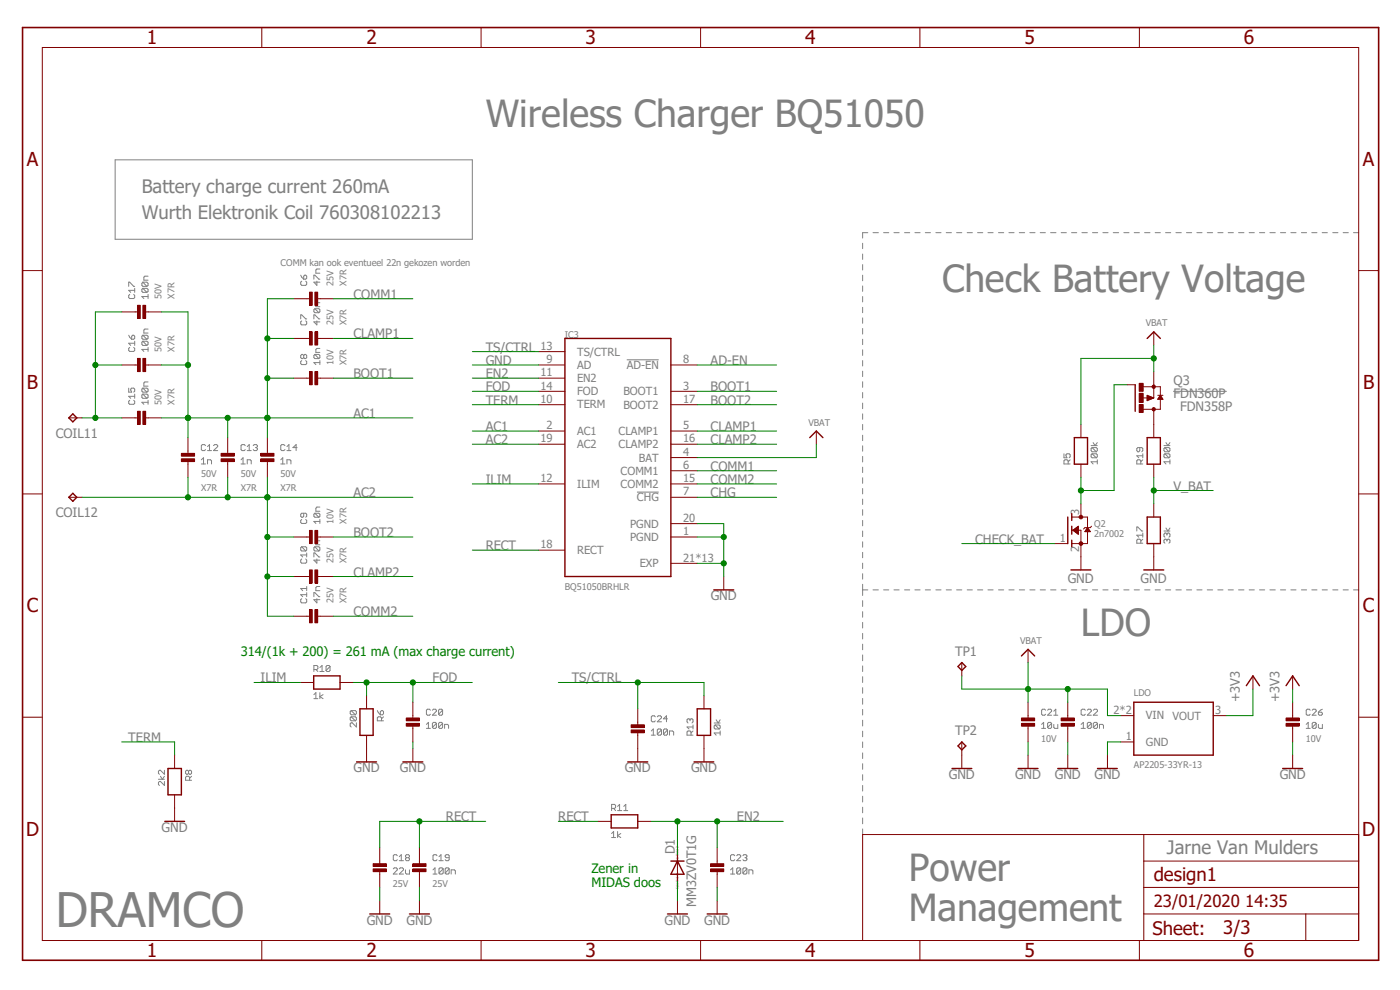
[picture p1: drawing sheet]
<svg xmlns="http://www.w3.org/2000/svg" width="297mm" height="210mm" viewBox="0 0 297 210" stroke-linecap="round" stroke-linejoin="round" font-family="sans-serif">
<g fill="none" stroke="#808080" stroke-width=".21">
<path d="M24.4 33.9h75.8v16.9h-75.8zM30.3 59.9h.9l.2 .2v.4l-.2 .2M30.3 59.9l-.2 .2v.4l.2 .2h.9M30.3 59.9l.9 .8M31.4 58.6h-.7l-.2 .2v.6h.9M63.8 58.4l.6 .8M64 59.6l-.2 .3v.4l.2 .2h.9l.2-.2v-.4l-.2-.3M64.4 58.6l.2-.2 .5 .2v.4l-.2 .2h-.5zM66.6 59.2v-.8h.2l.8 .8h.3M67.2 59.6v.9l-.6-.6h1.3M67.9 57.1h-.7l-.2 .2v.7h.9M183 51.6v1.1"/>
<path d="M183 53.9v1.1M183 56.1v1.2M183 58.4v1.2M184.1 49.4h-1.1v1.1M185.2 49.4h1.2M187.5 49.4h1.1M189.7 49.4h1.1M191.9 49.4h1.1M194.1 49.4h1.1M196.3 49.4h1.1M198.5 49.4h1.1M200.7 49.4h1.1"/>
<path d="M202.9 49.4h1.1M205.2 49.4h1.1M207.4 49.4h1.1M209.6 49.4h1.1M211.8 49.4h1.1M214 49.4h1.1M216.2 49.4h1.2M218.5 49.4h1.1M220.7 49.4h1.1M222.9 49.4h1.1M225.1 49.4h1.1M227.3 49.4h1.1"/>
<path d="M229.5 49.4h1.2M231.8 49.4h1.1M234 49.4h1.1M236.2 49.4h1.1M238.4 49.4h1.1M240.6 49.4h1.1M242.8 49.4h1.2M245.1 49.4h1.1M247.3 49.4h1.1M249.5 49.4h1.1M251.7 49.4h1.1M253.9 49.4h1.1"/>
<path d="M256.1 49.4h1.2M258.4 49.4h1.1M260.6 49.4h1.1M262.8 49.4h1.1M265 49.4h1.1M267.2 49.4h1.1M269.4 49.4h1.2M271.7 49.4h1.1M273.9 49.4h1.1M276.1 49.4h1.1M278.3 49.4h1.1M280.5 49.4h1.1"/>
<path d="M282.7 49.4h1.1M284.9 49.4h1.1M287.1 49.4h1.1M27.3 60.7v-.8h.2l.9 .8h.2M27.3 71.1l.6 .9M27.5 62.4l-.2 .3v.4l.2 .2h.9l.2-.2v-.4l-.2-.3M27.5 73.7l-.2 .2v.4l.2 .2h.9l.2-.2v-.4l-.2-.2M28.2 71.1l.4 .2v.5l-.2 .2h-.5v-.7zM28.6 61.2v.8M28.6 72.4v.9M28.6 72.8h-1.3l.4 .5M28.6 61.6h-1.3l.4 .4"/>
<path d="M30.3 61.2h.9l.2 .2v.4l-.2 .2M30.3 71.1h.9l.2 .2v.5l-.2 .2M30.3 72.4h.9l.2 .2v.4l-.2 .3M30.3 61.2l-.2 .2v.4l.2 .2h.9M30.3 71.1l-.2 .2v.5l.2 .2h.9M30.3 72.4l-.2 .2v.4l.2 .3h.9M30.3 72.4l.9 .9M30.3 71.1l.9 .9M30.3 61.2l.9 .8M31.4 62.4v.9M31.4 73.7v.8M31.4 69.8h-.7l-.2 .2v.7h.9"/>
<path d="M31.4 74.1h-1.3l.4 .4M31.4 62.9h-1.3l.4 .4M63.8 67.6v-.8h.2l.9 .8h.2M64 68.1l-.2 .2v.4l.2 .2h.9l.2-.2v-.4l-.2-.2M64 76.5l-.2 .2v.4l.2 .2h.9l.2-.2v-.4l-.2-.2M64.4 75.4l-.2-.2h-.2l-.2 .2v.5l.2 .2 .4-.2M64.4 75.4l.2-.2h.3l.2 .2v.5l-.2 .2-.5-.2M64.4 75.4v.5M66.6 67.6v-.8h.2l.8 .8h.3M66.8 65.5l-.2 .2v.4l.2 .2h.8M66.8 75.2l-.2 .2v.5l.2 .2h.8M66.8 65.5h.8l.3 .2v.4l-.3 .2"/>
<path d="M66.8 75.2h.8l.3 .2v.5l-.3 .2M66.8 65.5l.8 .8M66.8 75.2l.8 .9M67.2 68.1v.8l-.6-.6h1.3M67.9 64.2h-.7l-.2 .2v.7h.9M67.9 73.9h-.7l-.2 .2v.7h.9M67.9 76.5v.8M67.9 76.9h-1.3l.4 .4M133 76.3h6.7M183 60.7v1.1M183 62.9v1.2M183 65.2v1.1"/>
<path d="M183 67.4v1.2M183 69.7v1.2M183 72v1.1M183 74.2v1.2M183 76.5v1.1M183 78.7v1.2M27.3 82.3v.9h.6l-.2-.4 .2-.5h.5l.2 .2v.5l-.2 .2M27.5 84.9l-.2 .2v.5l.2 .2h.9l.2-.2v-.5l-.2-.2M28.6 83.6v.9M28.6 84.1h-1.3l.4 .4M30.3 82.3h.9l.2 .2v.5l-.2 .2M30.3 83.6h.9l.2 .2v.5l-.2 .2"/>
<path d="M30.3 83.6l-.2 .2v.5l.2 .2h.9M30.3 82.3l-.2 .2v.5l.2 .2h.9M30.3 83.6l.9 .9M30.3 82.3l.9 .9M31.4 85.3h-1.3l.4 .5M31.4 84.9v.9M31.4 81h-.7l-.2 .2v.7h.9M42.7 98.4h.9M42.7 97.5l.5-.4v1.3M43.6 94.5l-.2-.2h-.5l-.2 .2v.9l.2 .2h.5l.2-.2M44 98.4v-.9h.7l.2 .2v.7M44 95.6h.9"/>
<path d="M44 94.7l.4-.4v1.3M45.3 94.5l.3-.2h.4l.2 .2v.2l-.9 .9h.9M51.1 97.5l.5-.4v1.3M51.1 98.4h.9M52 94.5l-.2-.2h-.4l-.3 .2v.9l.3 .2h.4l.2-.2M52.5 98.4v-.9h.6l.2 .2v.7M52.5 95.6h.8M52.5 94.7l.4-.4v1.3M53.7 94.5l.2-.2h.5l.2 .2-.2 .5M54.2 95h.2M54.4 95l.2 .2-.2 .4h-.5l-.2-.2M59.6 98.4h.9"/>
<path d="M59.6 97.5l.4-.4v1.3M60.5 94.5l-.3-.2h-.4l-.2 .2v.9l.2 .2h.4l.3-.2M60.9 98.4v-.9h.6l.2 .2v.7M60.9 95.6h.8M60.9 94.7l.4-.4v1.3M63 95h-.9l.7-.7v1.3M183 81v1.2M183 83.3v1.1M183 85.5v1.2M183 87.8v1.1M183 90v1.2M183 92.3v1.2"/>
<path d="M183 94.6v1.1M183 96.8v1.2M183 99.1v1.1M225.7 96.3v.8h.7l-.3-.4 .3-.4h.4l.2 .2v.4l-.2 .2M226.6 98.4v-.7l-.2-.2h-.5l-.2 .2v.7h1.3M227 97.5l-.4 .5M231.5 94.5h1.3M231.7 96.3l-.2 .2v.4l.2 .2h.9M231.7 96.3h.9l.2 .2v.4l-.2 .2M231.7 95l-.2 .2v.4l.2 .2h.9M231.7 95h.9l.2 .2v.4l-.2 .2M231.7 96.3l.9 .8"/>
<path d="M231.7 95l.9 .8M231.9 93.9l.4 .6 .5-.6M232.8 98h-1.3l.4 .4M232.8 97.5v.9M241.8 95v.6l-.2 .2h-.2l-.2-.2v-.4l.2-.2h.8l.2 .2v.4l-.2 .2M242 98.4v-.7l-.2-.2h-.4l-.2 .2v.7h1.2M242.4 96.3v.8M242.4 97.5l-.4 .5M242.4 96.7h-1.2l.4 .4M246.9 94.5h1.3M247.1 95l-.2 .2v.4l.2 .2h.9M247.1 96.3l-.2 .2v.4l.2 .2h.9"/>
<path d="M247.1 95h.9l.2 .2v.4l-.2 .2M247.1 96.3h.9l.2 .2v.4l-.2 .2M247.1 96.3l.9 .8M247.1 95l.9 .8M247.4 93.9l.4 .6 .4-.6M248.2 97.5v.9M248.2 98h-1.3l.5 .4M249 83h11.2M64 116l-.2 .2v.5l.2 .2h.9M64 116h.9l.2 .2v.5l-.2 .2M64 110.2l-.2 .2v.4l.2 .2h.9l.2-.2v-.4l-.2-.2M64 118.6l-.2 .2v.5l.2 .2h.9l.2-.2v-.5l-.2-.2"/>
<path d="M64 116l.9 .9M64.4 108.9v.6l-.2 .2-.4-.2v-.4l.2-.2h.9l.2 .2v.4l-.2 .2M65.1 117.3v.9M65.1 117.7h-1.3l.4 .5M66.6 118.2v-.9h.2l.8 .9h.3M66.8 108.9l-.2 .2v.4l.2 .2h.8M66.8 116l-.2 .2v.5l.2 .2h.8M66.8 108.9h.8l.3 .2v.4l-.3 .2M66.8 116h.8l.3 .2v.5l-.3 .2M66.8 108.9l.8 .8M66.8 116l.8 .9M67.2 118.6v.9l-.6-.7h1.3"/>
<path d="M67.9 107.6h-.7l-.2 .2v.7h.9M67.9 114.7h-.7l-.2 .2v.7h.9M67.9 110.2v.8M67.9 110.6h-1.3l.4 .4M135.1 104.4h4.6M183 101.3v1.2M183 103.6v1.2M183 105.9v1.1M183 108.1v1.2M183 110.4v1.1M183 112.6v1.2M183 114.9v1.2"/>
<path d="M183 117.2v1.1M183 119.5v1.1M241.2 112.6v-.8h.2l.8 .8h.2M242 115.2v-.6l-.2-.2h-.4l-.2 .2v.6h1.2M242.4 114.4l-.4 .4M242.4 113.5h-1.2l.4 .5M242.4 113.1v.9M246.9 112.6h1.3M247.4 112l.4 .6 .4-.6M247.6 114.6l-.2-.2-.5 .2v.4l.2 .2M247.6 113.3l-.2-.2h-.3l-.2 .2v.4l.2 .3M247.6 114.6l.2-.2 .4 .2v.4l-.2 .2"/>
<path d="M247.6 113.3v.2M247.6 114.6v.2M247.6 113.3l.2-.2h.2l.2 .2v.4l-.2 .3M64 127l-.2 .2v.5l.2 .2h.9l.2-.2v-.5l-.2-.2M65.1 124.4v.9M65.1 125.7v.9M65.1 126.2h-1.3l.4 .4M65.1 124.8h-1.3l.4 .5M66.6 126.6v-.9h.2l.8 .9h.3M67.2 127v.9l-.6-.7h1.3M67.9 124.4h-.7l-.2 .2v.7h.9M183 121.7v1.2"/>
<path d="M183 124v2.3M183 127.4v1.3M183 129.8v1.1M183 132v1.2M183 134.4v1.2M183 136.7v1.1M183 138.9v1.3M183 125.1h1.1M185.2 125.1h1.2M187.5 125.1h1.1M189.7 125.1h1.1M191.9 125.1h1.1"/>
<path d="M194.1 125.1h1.1M196.3 125.1h1.1M198.5 125.1h1.1M200.7 125.1h1.1M202.9 125.1h1.1M205.2 125.1h1.1M207.4 125.1h1.1M209.6 125.1h1.1M211.8 125.1h1.1M214 125.1h1.1M216.2 125.1h1.2M218.5 125.1h1.1"/>
<path d="M220.7 125.1h1.1M222.9 125.1h1.1M225.1 125.1h1.1M227.3 125.1h1.1M229.5 125.1h1.2M231.8 125.1h1.1M234 125.1h1.1M236.2 125.1h1.1M238.4 125.1h1.1M240.6 125.1h1.1M242.8 125.1h1.2M245.1 125.1h1.1"/>
<path d="M247.3 125.1h1.1M249.5 125.1h1.1M251.7 125.1h1.1M253.9 125.1h1.1M256.1 125.1h1.2M258.4 125.1h1.1M260.6 125.1h1.1M262.8 125.1h1.1M265 125.1h1.1M267.2 125.1h1.1M269.4 125.1h1.2M271.7 125.1h1.1"/>
<path d="M273.9 125.1h1.1M276.1 125.1h1.1M278.3 125.1h1.1M280.5 125.1h1.1M282.7 125.1h1.1M284.9 125.1h1.1M287.1 125.1h1.1M66.6 142h.6l.2-.2v-.4l-.2-.2h-.6v1.3M66.6 147.4l.4-.5v1.3M66.6 148.2h.8M67 142l.4 .5M67.9 146.9v1.3"/>
<path d="M67.9 141.6l.4-.4v1.3M67.9 142.5h.8M68.5 147.4l-.6 .4 .6 .4M70 141.4l-.2-.2h-.4l-.2 .2v.8M70 141.4v.8l-.2 .3h-.4l-.2-.3M70 141.4l-.8 .8M74.5 150.7h.9l.2 .3v.4l-.2 .2M74.5 152.1h.9l.2 .2v.4l-.2 .2M74.5 150.7l-.2 .3v.4l.2 .2h.9M74.5 152.1l-.2 .2v.4l.2 .2h.9M74.5 152.1l.9 .8M74.5 150.7l.9 .9"/>
<path d="M75.6 153.3v.9l-.9-.9h-.2l-.2 .2v.5l.2 .2M80.1 150.7l.6 .9M80.7 151l.2-.3 .5 .3v.4l-.2 .2h-.5zM80.9 152.9v-.6l-.2-.2h-.4l-.2 .2v.6h1.3M81.4 152.1l-.5 .4M90.5 153.7l.4-.5v1.3M90.5 154.5h.8M91.3 150.7l-.2-.2h-.4l-.2 .2v.8l.2 .2h.4l.2-.2M91.7 150.7l.2-.2h.5l.2 .2v.2l-.9 .8h.9M92.6 153.5v.8l-.2 .2h-.5l-.2-.2M92.6 153.5l-.2-.3h-.5l-.2 .3v.8M92.6 153.5l-.9 .8"/>
<path d="M93.9 153.5v.8l-.2 .2h-.4l-.3-.2M93.9 153.5l-.2-.3h-.4l-.3 .3v.8M93.9 150.7l-.2-.2h-.4l-.3 .2v.8M93.9 150.7v.8l-.2 .2h-.4l-.3-.2M93.9 153.5l-.9 .8M93.9 150.7l-.9 .8M94.3 154.5v-.8h.7l.2 .2v.6M138.2 155.1l.4-.5v1.4M138.2 156h.8M139 152.1l-.2-.3h-.4l-.2 .3v.8l.2 .2h.4l.2-.2M139.4 152.1l.3-.3h.4l.2 .3v.2l-.9 .8h.9M140.3 154.9l-.2-.3h-.4l-.3 .3v.8"/>
<path d="M140.3 154.9v.8l-.2 .3h-.4l-.3-.3M140.3 154.9l-.9 .8M141.6 154.9l-.2-.3h-.4l-.2 .3v.8M141.6 152.5h-.8l.6-.7v1.3M141.6 154.9v.8l-.2 .3h-.4l-.2-.3M141.6 154.9l-.8 .8M142 156v-.9h.7l.2 .2v.7M146.4 152.7l-.2-.2-.4 .2v.4l.2 .3M146.4 152.7l.2-.2 .4 .2v.4l-.2 .3M146.4 152.7v.2M146.6 156v-.7l-.2-.2h-.4l-.2 .2v.7h1.2M147 155.1l-.4 .4"/>
<path d="M147 154.2h-1.2l.4 .4M147 153.8v.8M151.5 153.4h1.3M151.7 153.8h.9l.2 .2v.4l-.2 .2M151.7 153.8l-.2 .2v.4l.2 .2h.9M151.7 153.8l.9 .8M151.9 152.7l.5 .7 .4-.7M152.8 155.5h-1.3l.4 .5M152.8 155.1v.9M183 141.3v1.2M183 143.6v1.2M183 145.9v1.2"/>
<path d="M183 148.2v1.2M183 150.5v1.2M183 152.8v1.2M183 155.1v1.2M183 157.4v1.2M183 159.7v1.2M221 154.5h.8M221 153.7l.4-.5v1.3M221.8 150.7l-.2-.2h-.4l-.2 .2v.8l.2 .2h.4l.2-.2M222.2 150.7l.3-.2h.4l.2 .2v.2l-.9 .8h.9M223.1 153.5v.8l-.2 .2h-.4l-.3-.2M223.1 153.5l-.2-.3h-.4l-.3 .3v.8"/>
<path d="M223.1 153.5l-.9 .8M223.6 153.7v.6l.2 .2h.6v-.8M223.6 151.7h.8M223.6 150.9l.4-.4v1.2M229.4 154.5h.9M229.4 153.7l.4-.5v1.3M230.3 150.7l-.3-.2h-.4l-.2 .2v.8l.2 .2h.4l.3-.2M230.7 150.7l.2-.2h.4l.2 .2v.2l-.8 .8h.8M231.5 153.5v.8l-.2 .2h-.4l-.2-.2M231.5 153.5l-.2-.3h-.4l-.2 .3v.8M231.5 153.5l-.8 .8M231.9 150.7l.3-.2h.4l.2 .2v.2l-.9 .8h.9"/>
<path d="M232.8 153.5v.8l-.2 .2h-.4l-.3-.2M232.8 153.5l-.2-.3h-.4l-.3 .3v.8M232.8 153.5l-.9 .8M233.3 154.5v-.8h.6l.2 .2v.6M277.1 154.5h.9M277.1 153.7l.4-.5v1.3M278 150.7l-.3-.2h-.4l-.2 .2v.8l.2 .2h.4l.3-.2M278.4 150.7l.2-.2h.4l.2 .2v.2l-.8 .8h.8M279.2 153.5v.8l-.2 .2h-.4l-.2-.2M279.2 153.5l-.2-.3h-.4l-.2 .3v.8M279.2 153.5l-.8 .8M279.7 153.7v.6l.2 .2h.6v-.8"/>
<path d="M279.7 151.1h.6l.2 .4-.2 .2h-.4l-.2-.2zM280.5 150.5l-.8 .6M33.6 165.3h1.3M34 164.7l.5 .6 .4-.6M34.9 163.4v.9l-.9-.9-.4 .2v.4l.2 .3M34.9 165.8v.8l-.9-.8h-.2l-.2 .2v.4l.2 .2M40 163.6l-.2-.2-.4 .2v.4l.2 .3 .4-.3M40 163.6l.2-.2 .4 .2v.4l-.2 .3-.4-.3M40 163.6v.4M40.2 165.5v-.6l-.2-.2h-.4l-.2 .2v.6h1.2M40.6 164.7l-.4 .4M129.8 176.8l.4-.4v1.3"/>
<path d="M129.8 177.7h.8M129.8 171.5h.6l.2-.2v-.4l-.2-.3h-.6v1.4M130.2 171.5l.4 .5M131 176.4v1.3M131 171.1l.4-.5v1.4M131 172h.9M131.7 176.8l-.7 .4 .7 .5M132.3 172h.9M132.3 171.1l.5-.5v1.4M183 162v1.2M183 164.3v1.2M183 166.6v1.2"/>
<path d="M183 168.9v1.2M183 171.2v1.2M183 173.5v1.3M183 175.9v1.1M83.4 184.3l.3-.2h.4l.2 .2v.2l-.9 .9h.9M84.3 181.5l-.2-.2h-.4l-.3 .2v.9l.3 .2h.4l.2-.2M84.7 184.3l.2-.2h.5l.2 .2v.2l-.9 .9h.9M84.7 182.6h.9M84.7 181.7l.4-.4v1.3M86 184.5v.7l.2 .2h.7v-.9M86.2 181.9l-.2-.2 .2-.4h.5l.2 .2-.2 .4M86.2 181.9l-.2 .3 .2 .4h.5l.2-.2-.2-.5"/>
<path d="M86.2 181.9h.5M91.9 185.4h.8M91.9 184.5l.4-.4v1.3M92.7 181.5l-.2-.2h-.4l-.2 .2v.9l.2 .2h.4l.2-.2M93.1 182.6h.9M93.1 181.7l.5-.4v1.3M94 184.3v.9l-.2 .2h-.5l-.2-.2M94 184.3l-.2-.2h-.5l-.2 .2v.9M94 184.3l-.9 .9M95.3 184.3v.9l-.2 .2h-.4l-.3-.2M95.3 184.3l-.2-.2h-.4l-.3 .2v.9M95.3 181.9h-.6l-.3-.2 .3-.4h.4l.2 .2v.9l-.2 .2h-.4l-.3-.2"/>
<path d="M95.3 184.3l-.9 .9M95.7 185.4v-.9h.7l.2 .2v.7M155 185.4h.9M155 184.5l.4-.4v1.3M155.9 181.5l-.2-.2h-.5l-.2 .2v.9l.2 .2h.5l.2-.2M156.3 181.5l.2-.2h.4l.2 .2v.2l-.8 .9h.8M157.1 184.3v.9l-.2 .2h-.4l-.2-.2M157.1 184.3l-.2-.2h-.4l-.2 .2v.9M157.1 184.3l-.8 .9M157.6 181.5l.2-.2h.4l.3 .2-.3 .4M158 181.9h.2M158.2 181.9l.3 .3-.3 .4h-.4l-.2-.2"/>
<path d="M158.5 184.3v.9l-.3 .2h-.4l-.2-.2M158.5 184.3l-.3-.2h-.4l-.2 .2v.9M158.5 184.3l-.9 .9M158.9 185.4v-.9h.6l.2 .2v.7"/>
</g>
<path d="M65.1 63.4h.9M67.1 63.4h.8" fill="none" stroke="#800000" stroke-width=".21"/>
<path d="M66.8 62h.6v2.8h-.6z" fill-rule="evenodd" fill="#800000"/>
<path d="M66.8 62h.6v2.8h-.6z" fill="none" stroke="#800000" stroke-width=".21"/>
<path d="M65.7 62h.6v2.8h-.6z" fill-rule="evenodd" fill="#800000"/>
<path d="M62.3 63.4h2.8M65.1 71.8h.9M65.7 62h.6v2.8h-.6zM67.1 71.8h.8M67.9 63.4h2.8" fill="none" stroke="#800000" stroke-width=".21"/>
<path d="M66.8 70.4h.6v2.8h-.6z" fill-rule="evenodd" fill="#800000"/>
<path d="M66.8 70.4h.6v2.8h-.6z" fill="none" stroke="#800000" stroke-width=".21"/>
<path d="M65.7 70.4h.6v2.8h-.6z" fill-rule="evenodd" fill="#800000"/>
<path d="M62.3 71.8h2.8M65.7 70.4h.6v2.8h-.6zM67.9 71.8h2.8M65.1 80.2h.9M67.1 80.2h.8" fill="none" stroke="#800000" stroke-width=".21"/>
<path d="M66.8 78.8h.6v2.8h-.6z" fill-rule="evenodd" fill="#800000"/>
<path d="M66.8 78.8h.6v2.8h-.6z" fill="none" stroke="#800000" stroke-width=".21"/>
<path d="M65.7 78.8h.6v2.8h-.6z" fill-rule="evenodd" fill="#800000"/>
<path d="M65.7 78.8h.6v2.8h-.6zM62.3 80.2h2.8M67.9 80.2h2.8M65.1 113.9h.9M67.1 113.9h.8" fill="none" stroke="#800000" stroke-width=".21"/>
<path d="M66.8 112.5h.6v2.8h-.6z" fill-rule="evenodd" fill="#800000"/>
<path d="M66.8 112.5h.6v2.8h-.6z" fill="none" stroke="#800000" stroke-width=".21"/>
<path d="M65.7 112.5h.6v2.8h-.6z" fill-rule="evenodd" fill="#800000"/>
<path d="M62.3 113.9h2.8M65.7 112.5h.6v2.8h-.6zM67.9 113.9h2.8M65.1 122.3h.9M67.1 122.3h.8" fill="none" stroke="#800000" stroke-width=".21"/>
<path d="M66.8 120.9h.6v2.8h-.6z" fill-rule="evenodd" fill="#800000"/>
<path d="M66.8 120.9h.6v2.8h-.6z" fill="none" stroke="#800000" stroke-width=".21"/>
<path d="M65.7 120.9h.6v2.8h-.6z" fill-rule="evenodd" fill="#800000"/>
<path d="M62.3 122.3h2.8M65.1 130.7h.9M65.7 120.9h.6v2.8h-.6zM67.1 130.7h.8M67.9 122.3h2.8" fill="none" stroke="#800000" stroke-width=".21"/>
<path d="M66.8 129.3h.6v2.8h-.6z" fill-rule="evenodd" fill="#800000"/>
<path d="M66.8 129.3h.6v2.8h-.6z" fill="none" stroke="#800000" stroke-width=".21"/>
<path d="M65.7 129.3h.6v2.8h-.6z" fill-rule="evenodd" fill="#800000"/>
<path d="M48.3 95.7v.8M48.3 97.6v.9M62.3 130.7h2.8M65.7 129.3h.6v2.8h-.6zM67.9 130.7h2.8" fill="none" stroke="#800000" stroke-width=".21"/>
<path d="M46.9 97.3h2.8v.6h-2.8z" fill-rule="evenodd" fill="#800000"/>
<path d="M46.9 97.3h2.8v.6h-2.8z" fill="none" stroke="#800000" stroke-width=".21"/>
<path d="M46.9 96.2h2.8v.6h-2.8z" fill-rule="evenodd" fill="#800000"/>
<path d="M39.9 95.7v.8M39.9 97.6v.9M46.9 96.2h2.8v.6h-2.8zM48.3 92.8v2.9M48.3 98.5v2.8" fill="none" stroke="#800000" stroke-width=".21"/>
<path d="M38.5 97.3h2.8v.6h-2.8z" fill-rule="evenodd" fill="#800000"/>
<path d="M38.5 97.3h2.8v.6h-2.8z" fill="none" stroke="#800000" stroke-width=".21"/>
<path d="M38.5 96.2h2.8v.6h-2.8z" fill-rule="evenodd" fill="#800000"/>
<path d="M28.7 88.6h.8M30.6 88.6h.9M38.5 96.2h2.8v.6h-2.8zM39.9 92.8v2.9M39.9 98.5v2.8" fill="none" stroke="#800000" stroke-width=".21"/>
<path d="M30.3 87.2h.6v2.8h-.6z" fill-rule="evenodd" fill="#800000"/>
<path d="M30.3 87.2h.6v2.8h-.6z" fill="none" stroke="#800000" stroke-width=".21"/>
<path d="M29.2 87.2h.6v2.8h-.6z" fill-rule="evenodd" fill="#800000"/>
<path d="M28.7 77.4h.8M30.6 77.4h.9M25.8 88.6h2.9M29.2 87.2h.6v2.8h-.6zM31.5 88.6h2.7" fill="none" stroke="#800000" stroke-width=".21"/>
<path d="M30.3 76h.6v2.8h-.6z" fill-rule="evenodd" fill="#800000"/>
<path d="M30.3 76h.6v2.8h-.6z" fill="none" stroke="#800000" stroke-width=".21"/>
<path d="M29.2 76h.6v2.8h-.6z" fill-rule="evenodd" fill="#800000"/>
<path d="M25.8 77.4h2.9M28.7 66.2h.8M29.2 76h.6v2.8h-.6zM30.6 66.2h.9M31.5 77.4h2.7" fill="none" stroke="#800000" stroke-width=".21"/>
<path d="M30.3 64.8h.6v2.8h-.6z" fill-rule="evenodd" fill="#800000"/>
<path d="M30.3 64.8h.6v2.8h-.6z" fill="none" stroke="#800000" stroke-width=".21"/>
<path d="M29.2 64.8h.6v2.8h-.6z" fill-rule="evenodd" fill="#800000"/>
<g fill="none" stroke="#800000" stroke-width=".21">
<path d="M25.8 66.2h2.9M29.2 64.8h.6v2.8h-.6zM31.5 66.2h2.7M114.3 77.4h5.5M114.3 74.6h5.5M142.3 77.4h5.6M114.3 83h5.5M114.3 85.9h5.5M114.3 91.4h5.5M114.3 94.2h5.5M114.3 80.2h5.5M142.3 83h5.6"/>
<path d="M142.3 85.9h5.6M142.3 91.4h5.6M142.3 94.2h5.6M142.3 97.1h5.6M142.3 99.9h5.6M114.3 102.7h5.5M114.3 116.7h5.5M142.3 102.7h5.6M142.3 105.5h5.6M142.3 113.9h5.6M142.3 111.1h5.6M142.3 119.5h5.6"/>
<path d="M63.7 144.8h2.8M72.1 144.8h2.9M77.8 147.6v2.8M77.8 156v5.6M37 160.2v2.8M37 168.6v5.6M80.6 182.7v.8M80.6 184.6v.9"/>
</g>
<path d="M119.8 71.8h22.5v50.5h-22.5zM66.5 143.4h5.6v2.8h-5.6zM76.4 150.4h2.8v5.6h-2.8zM35 174.2h4.2M35.6 163h2.9v5.6h-2.9zM75.6 161.6h4.3" fill="none" stroke="#800000" stroke-width=".3"/>
<path d="M79.2 184.3h2.8v.6h-2.8z" fill-rule="evenodd" fill="#800000"/>
<path d="M79.2 184.3h2.8v.6h-2.8z" fill="none" stroke="#800000" stroke-width=".21"/>
<path d="M79.2 183.2h2.8v.6h-2.8z" fill-rule="evenodd" fill="#800000"/>
<path d="M80.6 179.8v2.9M79.2 183.2h2.8v.6h-2.8zM80.6 185.5v2.8M89 182.7v.8M89 184.6v.9" fill="none" stroke="#800000" stroke-width=".21"/>
<path d="M87.6 184.3h2.8v.6h-2.8z" fill-rule="evenodd" fill="#800000"/>
<path d="M87.6 184.3h2.8v.6h-2.8z" fill="none" stroke="#800000" stroke-width=".21"/>
<path d="M87.6 183.2h2.8v.6h-2.8z" fill-rule="evenodd" fill="#800000"/>
<path d="M87.6 151.8v.8M87.6 153.8v.8M89 179.8v2.9M80.6 191.1v2.8M87.6 183.2h2.8v.6h-2.8zM89 185.5v2.8M89 191.1v2.8" fill="none" stroke="#800000" stroke-width=".21"/>
<path d="M78.4 193.9h4.3M86.9 193.9h4.2" fill="none" stroke="#800000" stroke-width=".3"/>
<path d="M86.2 153.5h2.8v.6h-2.8z" fill-rule="evenodd" fill="#800000"/>
<path d="M86.2 153.5h2.8v.6h-2.8z" fill="none" stroke="#800000" stroke-width=".21"/>
<path d="M86.2 152.3h2.8v.6h-2.8z" fill-rule="evenodd" fill="#800000"/>
<path d="M86.2 152.3h2.8v.6h-2.8zM87.6 149v2.8M87.6 154.6v2.8M87.6 158.8v2.8M218.1 151.8v.8M218.1 153.8v.8" fill="none" stroke="#800000" stroke-width=".21"/>
<path d="M85.5 161.6h4.2" fill="none" stroke="#800000" stroke-width=".3"/>
<path d="M216.7 153.5h2.8v.6h-2.8z" fill-rule="evenodd" fill="#800000"/>
<path d="M216.7 153.5h2.8v.6h-2.8z" fill="none" stroke="#800000" stroke-width=".21"/>
<path d="M216.7 152.3h2.8v.6h-2.8z" fill-rule="evenodd" fill="#800000"/>
<path d="M216.7 152.3h2.8v.6h-2.8zM218.1 149v2.8M218.1 154.6v2.8M226.5 151.8v.8M226.5 153.8v.8" fill="none" stroke="#800000" stroke-width=".21"/>
<path d="M225.1 153.5h2.8v.6h-2.8z" fill-rule="evenodd" fill="#800000"/>
<path d="M225.1 153.5h2.8v.6h-2.8z" fill="none" stroke="#800000" stroke-width=".21"/>
<path d="M225.1 152.3h2.8v.6h-2.8z" fill-rule="evenodd" fill="#800000"/>
<path d="M225.1 152.3h2.8v.6h-2.8zM226.5 149v2.8M226.5 154.6v2.8M126.9 174.2h2.8M135.3 174.2h2.8M143.7 181.3v5.6M152.1 182.7v.8M152.1 184.6v.9" fill="none" stroke="#800000" stroke-width=".21"/>
<path d="M129.7 172.8h5.6v2.8h-5.6zM142.3 182.7h2.8M143.7 182.7l1.4 2.8h-2.8z" fill="none" stroke="#800000" stroke-width=".3"/>
<path d="M150.7 184.3h2.8v.6h-2.8z" fill-rule="evenodd" fill="#800000"/>
<path d="M150.7 184.3h2.8v.6h-2.8z" fill="none" stroke="#800000" stroke-width=".21"/>
<path d="M150.7 183.2h2.8v.6h-2.8z" fill-rule="evenodd" fill="#800000"/>
<path d="M135.3 153.2v.9M135.3 155.2v.8M149.4 147.6v2.8M149.4 156v2.8M152.1 179.8v2.9M143.7 191.1v2.8M150.7 183.2h2.8v.6h-2.8zM152.1 185.5v2.8M152.1 191.1v2.8" fill="none" stroke="#800000" stroke-width=".21"/>
<path d="M147.9 150.4h2.8v5.6h-2.8zM141.6 193.9h4.2M150 193.9h4.3" fill="none" stroke="#800000" stroke-width=".3"/>
<path d="M133.9 154.9h2.8v.5h-2.8z" fill-rule="evenodd" fill="#800000"/>
<path d="M133.9 154.9h2.8v.5h-2.8z" fill="none" stroke="#800000" stroke-width=".21"/>
<path d="M133.9 153.8h2.8v.5h-2.8z" fill-rule="evenodd" fill="#800000"/>
<path d="M133.9 153.8h2.8v.5h-2.8zM135.3 150.4v2.8M135.3 156v5.6M149.4 158.8v2.8M237.7 151.8h2.8M237.7 157.4h2.8M257.4 151.8h2.8M265.8 143.4v2.8M274.2 151.8v.8M274.2 153.8v.8M234.9 160.2v2.8" fill="none" stroke="#800000" stroke-width=".21"/>
<path d="M240.5 149h16.9v11.2h-16.9zM264.4 145.5l1.4-2.1 1.4 2.1M133.2 161.6h4.2M147.2 161.6h4.2M232.8 163h4.2" fill="none" stroke="#800000" stroke-width=".3"/>
<path d="M272.8 153.5h2.8v.6h-2.8z" fill-rule="evenodd" fill="#800000"/>
<path d="M272.8 153.5h2.8v.6h-2.8z" fill="none" stroke="#800000" stroke-width=".21"/>
<path d="M272.8 152.3h2.8v.6h-2.8z" fill-rule="evenodd" fill="#800000"/>
<g fill="none" stroke="#800000" stroke-width=".21">
<path d="M9 10.1h279.2v189.4h-279.2zM55.5 5.8v4.3M102.1 5.8v4.3M148.6 5.8v4.3M195.2 5.8v4.3M241.7 5.8v4.3M4.8 57.4h4.2M288.2 57.4h4.3M56.7 95.7v.8M56.7 97.6v.9M173.2 91.4v2.8M4.8 104.8h4.2"/>
<path d="M288.2 104.8h4.3M153.5 122.3v2.8M218.1 137.8v2.7M4.8 152.1h4.2M204 140.5v2.9M204 157.4v5.6M272.8 152.3h2.8v.6h-2.8zM274.2 143.4v2.8M274.2 149v2.8M274.2 154.6v2.8M288.2 152.1h4.3M218.1 160.2v2.8"/>
<path d="M226.5 160.2v2.8M242.7 177v22.5M274.2 160.2v2.8M288.2 177h-105.2v22.5M55.5 199.5v4.2M102.1 199.5v4.2M148.6 199.5v4.2M195.2 199.5v4.2M241.7 199.5v4.2M242.7 193.9h45.5M242.7 188.3h45.5M242.7 182.7h45.5"/>
<path d="M277 193.9v5.6"/>
</g>
<path d="M171.8 92.8l1.4-1.4 1.4 1.4M151.4 125.1h4.3M216.7 139.1l1.4-1.3 1.4 1.3M204 140.5l.9 .9-.9 .8-.8-.8zM204 157.4l.9 .8-.9 .9-.8-.9zM272.8 145.5l1.4-2.1 1.4 2.1M202 163h4.2M216 163h4.2M224.4 163h4.2M272.1 163h4.3" fill="none" stroke="#800000" stroke-width=".3"/>
<path d="M4.8 5.8h287.7v197.9h-287.7z" fill="none" stroke="#800000" stroke-width=".34"/>
<path d="M55.3 97.3h2.8v.6h-2.8z" fill-rule="evenodd" fill="#800000"/>
<path d="M55.3 97.3h2.8v.6h-2.8z" fill="none" stroke="#800000" stroke-width=".21"/>
<path d="M55.3 96.2h2.8v.6h-2.8z" fill-rule="evenodd" fill="#800000"/>
<path d="M14.6 88.6h2.8M55.3 96.2h2.8v.6h-2.8zM56.7 92.8v2.9M56.7 98.5v2.8M14.6 105.5h2.8M227.4 112.5h1.9v2.8M227.4 109.7h3.3v5.6h-3.3M231.6 111.6l-.3 .3h-1.1l-.3 .3" fill="none" stroke="#800000" stroke-width=".21"/>
<path d="M15.5 87.8l.8 .8-.8 .9-.9-.9zM15.5 104.6l.8 .9-.8 .8-.9-.8zM226.5 109.7v5.6M227.4 109v1.4M227.4 111.6v1.7M227.4 114.6v1.4" fill="none" stroke="#800000" stroke-width=".3"/>
<circle cx="229.3" cy="115.3" r=".38" fill="#800000"/>
<circle cx="229.3" cy="115.3" r=".38" fill="none" stroke="#800000" stroke-width=".21"/>
<circle cx="229.3" cy="109.7" r=".38" fill="#800000"/>
<g fill="none" stroke="#800000" stroke-width=".21">
<path d="M244.8 70.4v2.8M229.3 90v2.8M229.3 98.5v2.8M239.1 81.6h1.7M242.5 82h3.7v1.9M244.8 81.6v2.8h-2.4M244.8 86.8v.4M244.8 90v2.8M244.8 98.5v2.8M245.6 83.9h1.1M246.2 84.6v2.2h-3.7M223.7 115.3h2.8"/>
<path d="M227.6 112.5l1.2-.9v1.7zM227.7 112.6h1.1M227.7 112.4h1.1M227.8 112.6h1M227.8 112.4h1M228 112.8h.8M228 112.2h.8M228.1 112.1h.7M228.1 112.9h.7M228.3 112h.5M228.3 113h.5M228.4 111.9h.4"/>
<path d="M228.4 113.1h.4M228.6 113.2h.2M228.6 111.8h.2M228.7 113.3h.1M228.7 111.7h.1M229.3 106.9v2.8M229.3 115.3v5.6M230.3 112.6h.9M230.3 112.6h.8M230.4 112.4h.7M230.5 112.4h.5M230.5 112.2h.4"/>
<path d="M230.6 112.1h.2M230.7 112h.1M230.7 111.9l.6 .9h-1.1zM244.8 106.9v2.8M244.8 115.3v5.6"/>
<circle cx="229.3" cy="109.7" r=".38"/>
</g>
<path d="M243.4 71.8l1.4-1.4 1.4 1.4M227.9 92.8h2.8v5.7h-2.8zM240.8 81.6v5.6M243.4 92.8h2.8v5.7h-2.8zM243.4 109.7h2.8v5.6h-2.8zM227.2 120.9h4.2M242.7 120.9h4.2" fill="none" stroke="#800000" stroke-width=".3"/>
<circle cx="244.8" cy="82" r=".37" fill="#800000"/>
<circle cx="244.8" cy="82" r=".37" fill="none" stroke="#800000" stroke-width=".21"/>
<circle cx="244.8" cy="86.8" r=".37" fill="#800000"/>
<circle cx="244.8" cy="86.8" r=".37" fill="none" stroke="#800000" stroke-width=".21"/>
<path d="M241.7 85.8h.8v1.7h-.8z" fill-rule="evenodd" fill="#800000"/>
<path d="M241.7 85.8h.8v1.7h-.8z" fill="none" stroke="#800000" stroke-width=".21"/>
<path d="M241.7 81.3h.8v1.7h-.8z" fill-rule="evenodd" fill="#800000"/>
<path d="M241.7 81.3h.8v1.7h-.8z" fill="none" stroke="#800000" stroke-width=".21"/>
<path d="M241.7 83.4h.8v2h-.8z" fill-rule="evenodd" fill="#800000"/>
<g fill="none" stroke="#800000" stroke-width=".21">
<path d="M244.8 78.8v2.8M241.7 83.4h.8v2h-.8zM243.4 83.9l1.4 .5-1.4 .6zM243.4 85h.1M243.4 84.8h.3M243.4 84.8h.6M243.4 84.7h.8M243.4 84.5h1.1M243.4 84.5h1.3M243.4 84.3h1.1M243.4 84.2h.9M243.4 84.1h.6"/>
<path d="M243.4 84h.3M243.4 83.9h.1M244.8 87.2v2.8M245.7 84.7h1M245.7 84.5h.9M245.8 84.5h.7M245.9 84.3h.6M245.9 84.2h.5M246 84.1h.3M246.1 84h.2M246.1 83.9h.1M246.2 83.9l.5 .8h-1.1z"/>
</g>
<path d="M20.2 77.4h5.6M25.8 66.2h-5.6v22.4" fill="none" stroke="#008000" stroke-width=".21"/>
<circle cx="20.2" cy="77.4" r=".55" fill="#008000"/>
<g fill="none" stroke="#008000" stroke-width=".21">
<path d="M17.4 88.6h8.4"/>
<circle cx="20.2" cy="77.4" r=".55"/>
</g>
<circle cx="20.2" cy="88.6" r=".55" fill="#008000"/>
<g fill="none" stroke="#008000" stroke-width=".21">
<path d="M34.2 66.2h5.7v22.4h-5.7M34.2 77.4h5.7"/>
<circle cx="20.2" cy="88.6" r=".55"/>
</g>
<circle cx="39.9" cy="77.4" r=".55" fill="#008000"/>
<circle cx="39.9" cy="77.4" r=".55" fill="none" stroke="#008000" stroke-width=".21"/>
<circle cx="39.9" cy="88.6" r=".55" fill="#008000"/>
<g fill="none" stroke="#008000" stroke-width=".21">
<path d="M62.3 63.4h-5.6v8.4M39.9 88.6h47.7"/>
<circle cx="39.9" cy="88.6" r=".55"/>
</g>
<circle cx="56.7" cy="88.6" r=".55" fill="#008000"/>
<g fill="none" stroke="#008000" stroke-width=".21">
<path d="M62.3 71.8h-5.6v16.8"/>
<circle cx="56.7" cy="88.6" r=".55"/>
</g>
<circle cx="56.7" cy="71.8" r=".55" fill="#008000"/>
<g fill="none" stroke="#008000" stroke-width=".21">
<path d="M56.7 80.2h5.6"/>
<circle cx="56.7" cy="71.8" r=".55"/>
</g>
<circle cx="56.7" cy="80.2" r=".55" fill="#008000"/>
<g fill="none" stroke="#008000" stroke-width=".21">
<path d="M48.3 88.6v4.2"/>
<circle cx="56.7" cy="80.2" r=".55"/>
</g>
<circle cx="48.3" cy="88.6" r=".55" fill="#008000"/>
<g fill="none" stroke="#008000" stroke-width=".21">
<path d="M39.9 88.6v4.2"/>
<circle cx="48.3" cy="88.6" r=".55"/>
</g>
<circle cx="39.9" cy="88.6" r=".55" fill="#008000"/>
<g fill="none" stroke="#008000" stroke-width=".21">
<path d="M56.7 88.6v4.2"/>
<circle cx="39.9" cy="88.6" r=".55"/>
</g>
<circle cx="56.7" cy="88.6" r=".55" fill="#008000"/>
<g fill="none" stroke="#008000" stroke-width=".21">
<path d="M100.2 91.4h14.1M17.4 105.5h70.2M56.7 122.3v8.4h5.6"/>
<circle cx="56.7" cy="88.6" r=".55"/>
</g>
<circle cx="56.7" cy="105.5" r=".55" fill="#008000"/>
<g fill="none" stroke="#008000" stroke-width=".21">
<path d="M56.7 105.5v16.8M56.7 113.9h5.6"/>
<circle cx="56.7" cy="105.5" r=".55"/>
</g>
<circle cx="56.7" cy="113.9" r=".55" fill="#008000"/>
<g fill="none" stroke="#008000" stroke-width=".21">
<path d="M56.7 122.3h5.6"/>
<circle cx="56.7" cy="113.9" r=".55"/>
</g>
<circle cx="56.7" cy="122.3" r=".55" fill="#008000"/>
<g fill="none" stroke="#008000" stroke-width=".21">
<path d="M48.3 101.3v4.2"/>
<circle cx="56.7" cy="122.3" r=".55"/>
</g>
<circle cx="48.3" cy="105.5" r=".55" fill="#008000"/>
<g fill="none" stroke="#008000" stroke-width=".21">
<path d="M39.9 101.3v4.2"/>
<circle cx="48.3" cy="105.5" r=".55"/>
</g>
<circle cx="39.9" cy="105.5" r=".55" fill="#008000"/>
<g fill="none" stroke="#008000" stroke-width=".21">
<path d="M56.7 101.3v4.2"/>
<circle cx="39.9" cy="105.5" r=".55"/>
</g>
<circle cx="56.7" cy="105.5" r=".55" fill="#008000"/>
<g fill="none" stroke="#008000" stroke-width=".21">
<path d="M70.7 71.8h16.9M70.7 63.4h16.9M100.2 74.6h14.1M70.7 80.2h16.9M100.2 94.2h14.1M147.9 94.2h16.9M147.9 83h16.9M147.9 91.4h16.9M147.9 99.9h16.9M147.9 85.9h16.9M70.7 113.9h16.9M147.9 102.7h16.9"/>
<path d="M70.7 122.3h16.9M70.7 130.7h16.9M118.4 144.8h31M135.3 144.8v5.6"/>
<circle cx="56.7" cy="105.5" r=".55"/>
</g>
<circle cx="135.3" cy="144.8" r=".55" fill="#008000"/>
<g fill="none" stroke="#008000" stroke-width=".21">
<path d="M147.9 77.4h16.9M147.9 105.5h16.9M147.9 111.1h5.6v11.2M147.9 113.9h5.6M149.4 144.8v2.8"/>
<circle cx="135.3" cy="144.8" r=".55"/>
</g>
<circle cx="153.5" cy="113.9" r=".55" fill="#008000"/>
<g fill="none" stroke="#008000" stroke-width=".21">
<path d="M147.9 119.5h5.6"/>
<circle cx="153.5" cy="113.9" r=".55"/>
</g>
<circle cx="153.5" cy="119.5" r=".55" fill="#008000"/>
<g fill="none" stroke="#008000" stroke-width=".21">
<path d="M100.2 77.4h14.1M100.2 116.7h14.1M87.6 157.4v1.4M218.1 157.4v2.8M226.5 157.4v2.8M237.7 157.4h-2.8v2.8M274.2 157.4v2.8M80.6 174.2h22.4M89 174.2v5.6M80.6 188.3v2.8M89 188.3v2.8M143.7 186.9v4.2"/>
<path d="M152.1 188.3v2.8"/>
<circle cx="153.5" cy="119.5" r=".55"/>
</g>
<circle cx="89" cy="174.2" r=".55" fill="#008000"/>
<g fill="none" stroke="#008000" stroke-width=".21">
<path d="M100.2 85.9h14.1M100.2 83h14.1M100.2 102.7h14.1M25.8 157.4h11.2v2.8M53.9 144.8h9.8M75 144.8h12.6M77.8 144.8v2.8M80.6 174.2v5.6M118.4 174.2h8.5"/>
<circle cx="89" cy="174.2" r=".55"/>
</g>
<circle cx="77.8" cy="144.8" r=".55" fill="#008000"/>
<g fill="none" stroke="#008000" stroke-width=".21">
<path d="M100.2 144.8h-12.6v4.2"/>
<circle cx="77.8" cy="144.8" r=".55"/>
</g>
<circle cx="87.6" cy="144.8" r=".55" fill="#008000"/>
<g fill="none" stroke="#008000" stroke-width=".21">
<path d="M100.2 80.2h14.1M138.1 174.2h28.1M143.7 174.2v7.1"/>
<circle cx="87.6" cy="144.8" r=".55"/>
</g>
<circle cx="143.7" cy="174.2" r=".55" fill="#008000"/>
<g fill="none" stroke="#008000" stroke-width=".21">
<path d="M152.1 174.2v5.6"/>
<circle cx="143.7" cy="174.2" r=".55"/>
</g>
<circle cx="152.1" cy="174.2" r=".55" fill="#008000"/>
<g fill="none" stroke="#008000" stroke-width=".21">
<path d="M218.1 146.2h16.8v5.6h2.8M226.5 146.2v2.8M265.8 146.2v5.6h-5.6M274.2 146.2v2.8"/>
<circle cx="152.1" cy="174.2" r=".55"/>
</g>
<circle cx="226.5" cy="146.2" r=".55" fill="#008000"/>
<g fill="none" stroke="#008000" stroke-width=".21">
<path d="M204 146.2h14.1v2.8"/>
<circle cx="226.5" cy="146.2" r=".55"/>
</g>
<circle cx="218.1" cy="146.2" r=".55" fill="#008000"/>
<g fill="none" stroke="#008000" stroke-width=".21">
<path d="M244.8 73.2v5.6M244.8 76h-15.5v14M204 143.4v2.8M218.1 140.5v5.7"/>
<circle cx="218.1" cy="146.2" r=".55"/>
</g>
<circle cx="244.8" cy="76" r=".55" fill="#008000"/>
<g fill="none" stroke="#008000" stroke-width=".21">
<path d="M173.2 94.2v2.9h-25.3M244.8 101.3v5.6"/>
<circle cx="244.8" cy="76" r=".55"/>
</g>
<circle cx="244.8" cy="104.1" r=".55" fill="#008000"/>
<g fill="none" stroke="#008000" stroke-width=".21">
<path d="M239.1 81.6h-2.8v22.5h-7M204 115.3h19.7M229.3 101.3v5.6M244.8 104.1h12.6"/>
<circle cx="244.8" cy="104.1" r=".55"/>
</g>
<circle cx="229.3" cy="104.1" r=".55" fill="#008000"/>
<circle cx="229.3" cy="104.1" r=".55" fill="none" stroke="#008000" stroke-width=".21"/>
<text font-size="10.1" fill="#808080" x="11.8" y="196.7">DRAMCO</text>
<g font-size="7.9" fill="#808080">
<text x="103" y="26.9">Wireless Charger BQ51050</text>
<text x="199.9" y="62">Check Battery Voltage</text>
<text x="229.3" y="135">LDO</text>
<text x="192.8" y="186.9">Power</text>
<text x="192.8" y="195.3">Management</text>
</g>
<g font-size="4.1" fill="#800000">
<text x="31.2" y="9.4">1</text>
<text x="77.7" y="9.4">2</text>
<text x="124.2" y="9.4">3</text>
<text x="170.8" y="9.4">4</text>
<text x="217.3" y="9.4">5</text>
<text x="263.9" y="9.4">6</text>
<text x="5.7" y="35.2">A</text>
<text x="289.1" y="35.2">A</text>
<text x="5.7" y="82.5">B</text>
<text x="289.2" y="82.5">B</text>
<text x="5.7" y="129.9">C</text>
<text x="289.1" y="129.9">C</text>
<text x="5.5" y="177.3">D</text>
<text x="289" y="177.3">D</text>
<text x="31.2" y="203">1</text>
<text x="77.7" y="203">2</text>
<text x="124.2" y="203">3</text>
<text x="170.8" y="203">4</text>
<text x="217.3" y="203">5</text>
<text x="263.9" y="203">6</text>
</g>
<g font-size="3.9" fill="#808080">
<text x="30.1" y="40.9">Battery charge current 260mA</text>
<text x="30.1" y="46.5">Wurth Elektronik Coil 760308102213</text>
<text x="247.6" y="181.3">Jarne Van Mulders</text>
</g>
<g font-size="3.9" fill="#800000">
<text x="244.8" y="186.9">design1</text>
<text x="244.5" y="198.2">Sheet:</text>
<text x="259.5" y="198.1">3/3</text>
</g>
<text font-size="3.6" fill="#800000" x="244.8" y="192.5">23/01/2020 14:35</text>
<g font-size="2.8" fill="#808080">
<text x="75" y="63.4">COMM1</text>
<text x="75" y="71.8">CLAMP1</text>
<text x="103" y="74.6">TS/CTRL</text>
<text x="103" y="77.4">GND</text>
<text x="150.7" y="77.4">AD-EN</text>
<text x="75" y="80.2">BOOT1</text>
<text x="103" y="83">FOD</text>
<text x="103" y="80.2">EN2</text>
<text x="150.7" y="83">BOOT1</text>
<text x="249" y="81.6">Q3</text>
<text x="75" y="88.6">AC1</text>
<text x="103" y="85.9">TERM</text>
<text x="150.7" y="85.9">BOOT2</text>
<text x="249" y="84.4">FDN360P</text>
<text x="250.4" y="87.2">FDN358P</text>
<text x="11.8" y="92.8">COIL11</text>
<text x="103" y="91.4">AC1</text>
<text x="103" y="94.2">AC2</text>
<text x="150.7" y="91.4">CLAMP1</text>
<text x="150.7" y="94.2">CLAMP2</text>
<text x="150.7" y="99.9">COMM1</text>
<text x="75" y="105.5">AC2</text>
<text x="103" y="102.7">ILIM</text>
<text x="150.7" y="102.7">COMM2</text>
<text x="150.7" y="105.5">CHG</text>
<text x="249" y="104.1">V_BAT</text>
<text x="11.8" y="109.7">COIL12</text>
<text x="75" y="113.9">BOOT2</text>
<text x="103" y="116.7">RECT</text>
<text x="206.9" y="115.3">CHECK_BAT</text>
<text x="75" y="122.3">CLAMP2</text>
<text x="226.5" y="123.7">GND</text>
<text x="242" y="123.7">GND</text>
<text x="75" y="130.7">COMM2</text>
<text x="150.8" y="127.3">GND</text>
<text x="202.6" y="139.1">TP1</text>
<text x="55.3" y="144.8">ILIM</text>
<text x="91.8" y="144.8">FOD</text>
<text x="121.3" y="144.8">TS/CTRL</text>
<text x="263" y="149" transform="rotate(-90 263 149)">+3V3</text>
<text x="271.4" y="149" transform="rotate(-90 271.4 149)">+3V3</text>
<text x="202.6" y="156">TP2</text>
<text x="27.2" y="157.4">TERM</text>
<text x="75" y="163.8">GND</text>
<text x="84.8" y="163.8">GND</text>
<text x="132.5" y="163.8">GND</text>
<text x="146.6" y="163.8">GND</text>
<text x="201.3" y="165.2">GND</text>
<text x="215.3" y="165.2">GND</text>
<text x="223.8" y="165.2">GND</text>
<text x="232.2" y="165.2">GND</text>
<text x="271.5" y="165.2">GND</text>
<text x="34.3" y="176.5">GND</text>
<text x="94.6" y="174.2">RECT</text>
<text x="118.4" y="174.2">RECT</text>
<text x="156.3" y="174.2">EN2</text>
<text x="143.2" y="181.3" transform="rotate(-90 143.2 181.3)">D1</text>
<text x="77.8" y="196.1">GND</text>
<text x="86.2" y="196.1">GND</text>
<text x="141" y="196.1">GND</text>
<text x="147.7" y="192.5" transform="rotate(-90 147.7 192.5)">MM3ZV0T1G</text>
<text x="149.4" y="196.1">GND</text>
</g>
<g font-size="2.8" fill="#008000">
<text x="51.1" y="139.1">314/(1k + 200) = 261 mA (max charge current)</text>
<text x="125.5" y="185.3">Zener in</text>
<text x="125.5" y="188.3">MIDAS doos</text>
</g>
<g font-size="2.4" fill="#808080">
<text x="114.6" y="74.2">13</text>
<text x="116" y="77">9</text>
<text x="122.4" y="75.4">TS/CTRL</text>
<text x="144.9" y="77">8</text>
<text x="114.6" y="82.6">14</text>
<text x="114.6" y="79.8">11</text>
<text x="122.4" y="83.9">FOD</text>
<text x="122.4" y="81.1">EN2</text>
<text x="122.4" y="78.3">AD</text>
<text x="132.3" y="83.9">BOOT1</text>
<text x="133" y="78.3">AD-EN</text>
<text x="144.9" y="82.6">3</text>
<text x="114.6" y="85.4">10</text>
<text x="122.4" y="86.7">TERM</text>
<text x="132.3" y="86.7">BOOT2</text>
<text x="144.9" y="85.4">17</text>
<text x="114.6" y="93.9">19</text>
<text x="116" y="91.1">2</text>
<text x="122.4" y="92.3">AC1</text>
<text x="122.4" y="95.1">AC2</text>
<text x="131.2" y="95.1">CLAMP2</text>
<text x="131.2" y="92.3">CLAMP1</text>
<text x="144.9" y="93.9">16</text>
<text x="144.9" y="91.1">5</text>
<text x="131.7" y="100.7">COMM1</text>
<text x="135.5" y="97.9">BAT</text>
<text x="144.9" y="96.6">4</text>
<text x="144.9" y="99.5">6</text>
<text x="114.6" y="102.3">12</text>
<text x="122.4" y="103.5">ILIM</text>
<text x="131.7" y="103.5">COMM2</text>
<text x="135.1" y="106.3">CHG</text>
<text x="144.9" y="105.1">7</text>
<text x="144.9" y="102.3">15</text>
<text x="133.7" y="111.9">PGND</text>
<text x="144.9" y="113.5">1</text>
<text x="144.9" y="110.7">20</text>
<text x="228.9" y="109.3" transform="rotate(-90 228.9 109.3)">3</text>
<text x="114.6" y="116.3">18</text>
<text x="122.4" y="117.6">RECT</text>
<text x="133.7" y="114.8">PGND</text>
<text x="144.9" y="119.1">21*13</text>
<text x="224.8" y="114.9">1</text>
<text x="228.9" y="117" transform="rotate(-90 228.9 117)">2</text>
<text x="135.7" y="120.4">EXP</text>
<text x="236.2" y="151.4">2*2</text>
<text x="243.1" y="152.6">VIN</text>
<text x="248.8" y="152.7">VOUT</text>
<text x="257.8" y="151.4">3</text>
<text x="238.8" y="157">1</text>
<text x="243.1" y="158.2">GND</text>
</g>
<g font-size="1.9" fill="#808080">
<text x="59.5" y="56.3">COMM kan ook eventueel 22n gekozen worden</text>
<text x="34.2" y="63.4" transform="rotate(-90 34.2 63.4)">50V</text>
<text x="37" y="63.4" transform="rotate(-90 37 63.4)">X7R</text>
<text x="70.7" y="60.6" transform="rotate(-90 70.7 60.6)">25V</text>
<text x="73.5" y="60.6" transform="rotate(-90 73.5 60.6)">X7R</text>
<text x="70.7" y="69" transform="rotate(-90 70.7 69)">25V</text>
<text x="73.5" y="69" transform="rotate(-90 73.5 69)">X7R</text>
<text x="119.8" y="71.8">IC3</text>
<text x="243.1" y="69.3">VBAT</text>
<text x="34.2" y="74.6" transform="rotate(-90 34.2 74.6)">50V</text>
<text x="37" y="74.6" transform="rotate(-90 37 74.6)">X7R</text>
<text x="70.7" y="77.4" transform="rotate(-90 70.7 77.4)">10V</text>
<text x="73.5" y="77.4" transform="rotate(-90 73.5 77.4)">X7R</text>
<text x="34.2" y="85.9" transform="rotate(-90 34.2 85.9)">50V</text>
<text x="37" y="85.9" transform="rotate(-90 37 85.9)">X7R</text>
<text x="171.5" y="90.3">VBAT</text>
<text x="42.7" y="101.3">50V</text>
<text x="51.1" y="101.3">50V</text>
<text x="59.5" y="101.3">50V</text>
<text x="42.7" y="104.1">X7R</text>
<text x="51.1" y="104.1">X7R</text>
<text x="59.5" y="104.1">X7R</text>
<text x="70.7" y="111.1" transform="rotate(-90 70.7 111.1)">10V</text>
<text x="73.5" y="111.1" transform="rotate(-90 73.5 111.1)">X7R</text>
<text x="232.1" y="113.9">2n7002</text>
<text x="232.1" y="111.8">Q2</text>
<text x="70.7" y="119.5" transform="rotate(-90 70.7 119.5)">25V</text>
<text x="73.5" y="119.5" transform="rotate(-90 73.5 119.5)">X7R</text>
<text x="119.8" y="125.1">BQ51050BRHLR</text>
<text x="70.7" y="127.9" transform="rotate(-90 70.7 127.9)">25V</text>
<text x="73.5" y="127.9" transform="rotate(-90 73.5 127.9)">X7R</text>
<text x="216.4" y="136.7">VBAT</text>
<text x="240.5" y="147.6">LDO</text>
<text x="220.9" y="157.4">10V</text>
<text x="277" y="157.4">10V</text>
<text x="240.5" y="163">AP2205-33YR-13</text>
<text x="83.4" y="188.3">25V</text>
<text x="91.8" y="188.3">25V</text>
</g>
<g font-size=".6" fill="#800080">
<text x="143.9" y="183" transform="rotate(-90 143.9 183)">SpiceOrder 2</text>
<text x="143.9" y="188.6" transform="rotate(-90 143.9 188.6)">SpiceOrder 1</text>
</g>
</svg>
